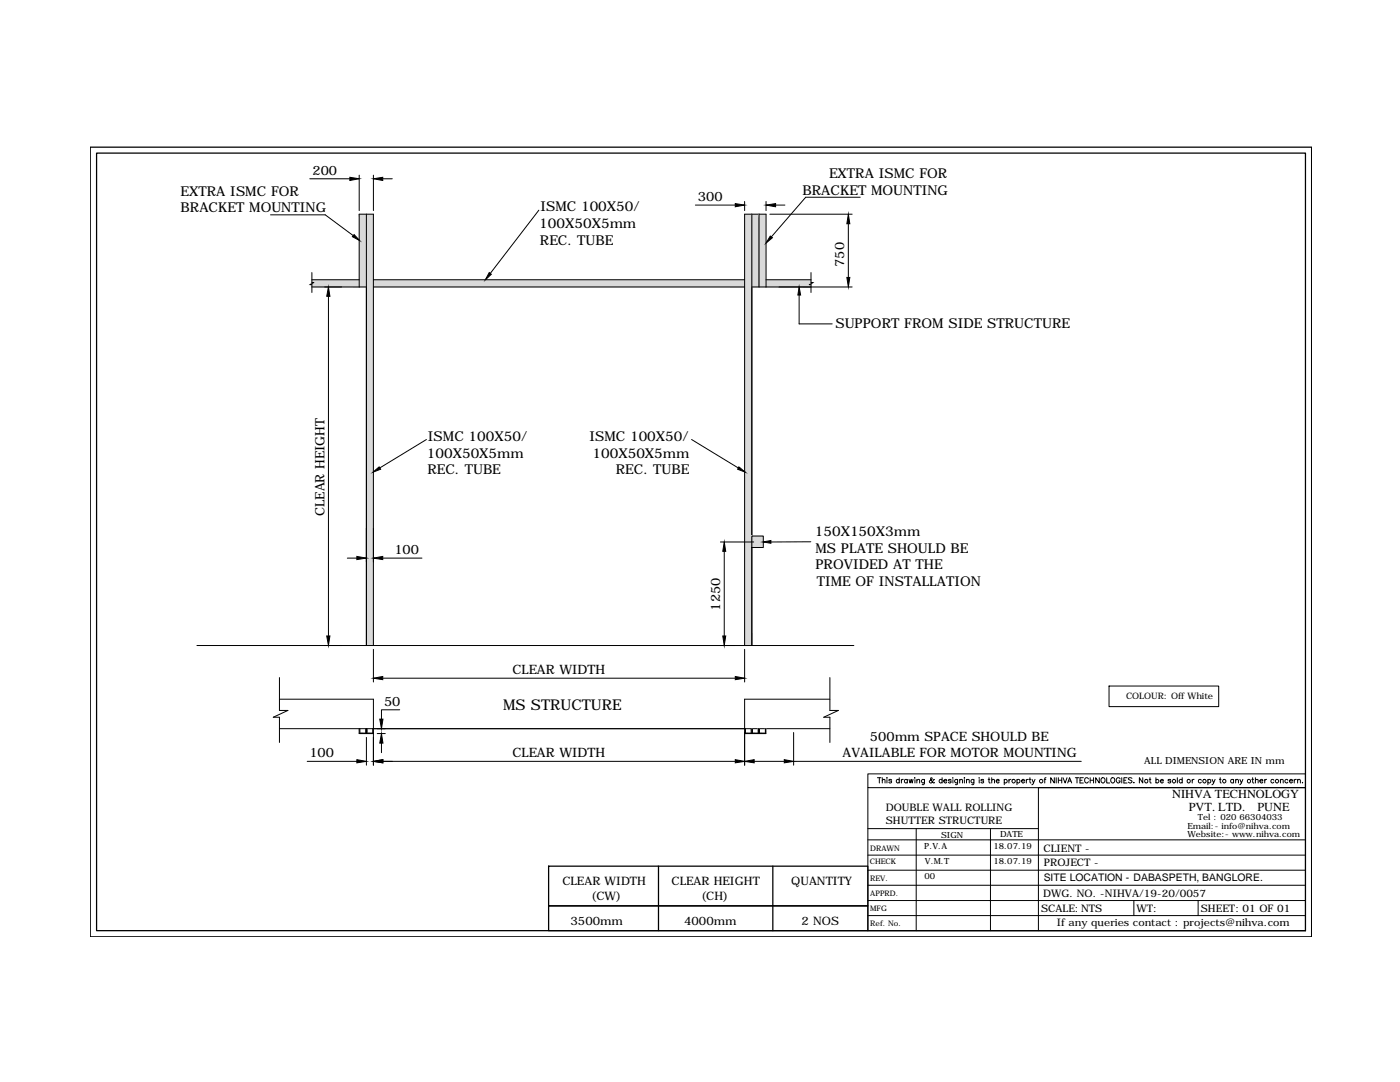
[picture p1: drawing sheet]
<svg xmlns="http://www.w3.org/2000/svg" width="279mm" height="216mm" viewBox="0 0 279 216" stroke-linecap="round" stroke-linejoin="round" font-family="sans-serif">
<!-- layer: 0 -->
<path d="M18 29.4h243.8v157.5h-243.8zM19.3 30.6h241.2v155.1h-241.2zM74.5 145.4h74.1M109.5 172.8h63.7v7.9h-63.7zM131.4 172.8v12.9M154.2 172.8v12.9M109.5 180.7h63.7v5h-63.7zM173.2 185.7h87.3" fill="none" stroke="#000" stroke-width=".25"/>
<g fill="#d9d9d9" stroke="#d9d9d9" stroke-width=".2">
<path d="M74.5 55.8v1.5h74.1zM74.5 55.8h74.1v1.5z"/>
<path d="M73.1 42.7v86.1h1.4zM73.1 42.7h1.4v86.1z"/>
<path d="M74.4 145.4v.9h.1zM74.4 145.4h.1v.9z"/>
<path d="M73.1 145.4v.9h.2zM73.1 145.4h.2v.9z"/>
<path d="M73 145.4v.9h.1zM73 145.4h.1v.9z"/>
<path d="M71.7 145.4v.9h.1zM71.7 145.4h.1v.9z"/>
<path d="M73.1 146.3l1.4 .1zM73.1 146.3l1.4 .1z"/>
<path d="M71.7 146.3l1.4 .1zM71.7 146.3l1.4 .1z"/>
<path d="M148.6 42.7v86.1h1.4zM148.6 42.7h1.4v86.1z"/>
<path d="M149.9 145.4v.9h.1zM149.9 145.4h.1v.9z"/>
<path d="M148.6 145.4v.9h.2zM148.6 145.4h.2v.9z"/>
<path d="M148.6 146.3l1.4 .1zM148.6 146.3l1.4 .1z"/>
<path d="M150 42.7v14.6h1.5zM150 42.7h1.5v14.6z"/>
<path d="M151.5 42.7v14.6h1.4zM151.5 42.7h1.4v14.6z"/>
<path d="M152.9 55.8v.6h9zM152.9 55.8h9v.6z"/>
<path d="M152.9 56.4v.4h8.6zM152.9 56.4h9.4l-.8 .4z"/>
<path d="M152.9 56.8v.5h9zM152.9 56.8h9v.5z"/>
<path d="M71.7 42.7v14.6h1.4zM71.7 42.7h1.4v14.6z"/>
<path d="M62.2 55.8v.6h9.5zM62.2 55.8h9.5v.6z"/>
<path d="M61.9 56.8h9.8l-9.1-.4zM62.6 56.4h9.1v.4z"/>
<path d="M62.2 56.8v.5h9.5zM62.2 56.8h9.5v.5z"/>
<path d="M150 107v2.2h2.3zM150 107h2.3v2.2z"/>
<path d="M152.8 145.4v.9zM152.8 145.4v.9z"/>
<path d="M151.4 145.4v.9h.2zM151.4 145.4h.2v.9z"/>
<path d="M151.3 145.4v.9h.1zM151.3 145.4h.1v.9z"/>
<path d="M150 145.4v.9h.2zM150 145.4h.2v.9z"/>
<path d="M151.4 146.3l1.4 .1zM151.4 146.3l1.4 .1z"/>
<path d="M150 146.3l1.4 .1zM150 146.3l1.4 .1z"/>
</g>
<g fill="none" stroke="#000" stroke-width=".2">
<path d="M61.8 35.7h8M71.7 35v7M74.5 35v7M76.4 35.7h1.9M171.7 39.4h-10.9l-6.9 7.9M54 42.9h10.9l5.6 4.1M62.2 57.3h10.9M62.2 55.8h9.5M62.2 54.4v2h.4l-.7 .4h.3v1.6M65.5 59.1v67.8M71.7 57.3v-14.6h2.8v86.1M73.1 42.7v86.1"/>
<path d="M74.5 57.3h74.1M74.5 55.8h74.1M107.5 41.9l-9.7 12.7M138.8 40.9h7.9M148.6 40.2v1.8M150 42.7v86.1M150 57.3h20.1M151.5 42.7v14.6M152.9 57.3v-14.6h-4.3v86.1M152.9 40.2v1.8M152.9 55.8h9M153.6 42.7h16.5"/>
<path d="M154.8 40.9h1.8M159.5 58.9v5.7h6.6M161.9 54.4v2h.4l-.8 .4h.4v1.6M169.3 44.6v10.8M85.1 87.7l-9.3 5.7M138 87.7l9.3 5.7M69.3 111.4h1.9M76.4 111.4h7.8M143.8 108.1h6.6M144.5 110v16.9M150 107h2.3v2.2h-2.3zM161.8 108.1h-7.9"/>
<path d="M39.3 128.8h131.1M55.8 139.5h18.7v13.2M55.8 135.2v6.6h1.7l-3 1.3h1.3v5.1M74.5 129.6v6.5M76.4 135.3h70.3M148.6 129.6v6.5M165.6 139.5h-17v13.2M165.6 135.2v6.6h1.7l-2.9 1.3h1.2v5.1M221.3 136.9h21.9v4.1h-21.9zM55.8 145.4h18.7M61.3 151.9h9.9M71.7 145.4v1h2.8"/>
<path d="M71.8 145.4v.9h1.2v-.9M73.1 145.4v1M73.1 147.1v5.6M73.3 145.4v.9h1.1v-.9M75.3 146.4h1.6M75.3 145.4h1.6M76.1 148.3v1.9M76.4 151.9h70.3M79.8 141.6h-3.7v1.9M148.6 145.4h17M148.8 145.4v.9h1.1v-.9M150 145.4v1"/>
<path d="M150.2 145.4v.9h1.1v-.9M150.5 151.9h6M151.4 145.4v1M151.6 145.4v.9h1.2v-.9M152.8 145.4v1h-4.2M158.4 151.9h57.4M158.4 146.2v6.5M173.2 157.2v28.5M175.1 155.2h.7M175.5 155.2v1M176.1 155.7l.2-.2 .3 .1v.6M176.1 155.2v1"/>
<path d="M177 155.2h.1M177 155.6v.6M177.9 155.7l-.2-.2-.3 .1v.2l.5 .1v.2l-.2 .1-.3-.1M179.5 155.7a.33 .33 0 0 0-.5-.1 .33 .33 0 0 0 0 .5 .33 .33 0 0 0 .5 0M179.5 155.2v1M179.9 155.5v.7M180.3 155.5l-.3 .1-.1 .2M181.1 155.7a.33 .33 0 0 0-.5-.1 .33 .33 0 0 0 0 .5 .33 .33 0 0 0 .5 0M181.1 155.5v.7M181.4 155.5l.2 .7 .2-.7 .2 .7 .2-.7M182.5 155.2h.1zM182.6 155.6v.6"/>
<path d="M183 155.7l.2-.2 .3 .1v.6M183 155.5v.7M184.5 155.5v.8l-.2 .3-.3-.1M184.5 155.7a.35 .35 0 0 0-.5-.1 .35 .35 0 0 0 0 .5 .35 .35 0 0 0 .5 0M186.5 155.6l-.1-.1a.61 .61 0 0 1-.9 .6v-.3l.5-.4-.1-.2-.2 .1 .2 .4 .4 .5 .2-.1M188 155.7a.33 .33 0 0 0-.5-.1 .33 .33 0 0 0 0 .5 .33 .33 0 0 0 .5 0M188 155.2v1M188.4 155.8h.5v-.2a.34 .34 0 0 0-.5 0 .34 .34 0 0 0 .1 .5 .34 .34 0 0 0 .4 0M189.8 155.7l-.2-.2-.3 .1v.2l.5 .1v.2l-.2 .1-.3-.1M190.1 155.2h.1M190.2 155.6v.6M191.1 155.5v.9l-.4 .1"/>
<path d="M191.1 155.7a.33 .33 0 0 0-.5-.1 .33 .33 0 0 0 0 .5 .33 .33 0 0 0 .5 0M191.5 155.7l.3-.2 .2 .1 .1 .6M191.5 155.5v.7M192.4 155.2h.1M192.5 155.6v.6M192.9 155.7l.2-.2 .3 .1v.6M192.9 155.5v.7M194.4 155.5l-.1 .9-.4 .1M194.4 155.7a.33 .33 0 0 0-.5-.1 .33 .33 0 0 0 0 .5 .33 .33 0 0 0 .5 0M195.4 155.2h.1M195.4 155.6v.6M196.3 155.7l-.2-.2-.3 .1v.2l.5 .1v.2l-.2 .1-.3-.1"/>
<path d="M197.2 155.5h.3M197.4 155.2v.8l.2 .2M197.9 155.7l.3-.2 .2 .1 .1 .6M197.9 155.2v1M198.8 155.8h.6v-.2a.34 .34 0 0 0-.5 0 .34 .34 0 0 0 0 .5 .34 .34 0 0 0 .5 0M200.4 155.7a.33 .33 0 0 1 .5-.1 .33 .33 0 0 1 0 .5 .33 .33 0 0 1-.5 0M200.4 155.5v1.1M201.4 155.5v.7M201.8 155.5l-.3 .1-.1 .2M203 155.7a.33 .33 0 0 1 .4-.1 .33 .33 0 0 1 0 .5 .33 .33 0 0 1-.4 0M203 155.5v1.1M203.8 155.8h.7a.32 .32 0 0 0-.5-.3 .32 .32 0 0 0-.1 .6l.2 .1 .4-.1"/>
<path d="M204.8 155.5v.7M205.2 155.5l-.3 .1-.1 .2M205.4 155.5h.3M205.5 155.2v.8l.3 .2M206 155.5l.3 .7 .3-.7M206.3 156.2l-.4 .4M208.4 155.5h.3M208.8 155.2l-.3 .1v.9M210.4 155.2v1l-.7-1v1M210.8 155.2v1M211.2 155.2v1M211.2 155.7h.7"/>
<path d="M211.9 155.2v1M212.1 155.2l.5 1 .4-1M213.1 156.2l.4-1 .4 1M213.2 155.9h.5M214.6 155.2h.7M214.9 155.2v1M215.5 155.7h.5M216.2 155.2h-.7v1h.7M217.2 155.4a.39 .39 0 0 0-.4-.2 .39 .39 0 0 0-.3 .4v.2a.39 .39 0 0 0 .3 .4 .39 .39 0 0 0 .4-.2M217.6 155.7h.6M217.6 155.2v1M218.2 155.2v1"/>
<path d="M219.4 155.2v1l-.7-1v1M219.8 155.3a.47 .47 0 0 1 .7 .3 .47 .47 0 0 1-.6 .6l-.2-.4zM220.9 155.2v1h.6M221.8 155.3l.2-.1a.49 .49 0 0 1 .5 .5 .49 .49 0 0 1-.6 .5l-.2-.4zM223.5 155.4a.39 .39 0 0 0-.4-.2 .39 .39 0 0 0-.3 .4 .45 .45 0 0 0 .1 .5 .45 .45 0 0 0 .6 0v-.3h-.2M223.9 155.2v1M224.3 155.7h.4M224.9 155.2h-.6v1h.6M225.9 155.3l-.2-.1-.5 .1v.2l.7 .4v.2l-.2 .1-.5-.1M226.3 156.1h.1M228.1 155.2v1l-.7-1v1M229.3 155.5h.4"/>
<path d="M229.5 155.2v.8l.3 .2M230.7 155.7a.33 .33 0 0 1 .5-.1 .33 .33 0 0 1 0 .5 .33 .33 0 0 1-.5 0M230.7 155.2v1M231.6 155.8h.6l-.1-.2a.34 .34 0 0 0-.4 0 .34 .34 0 0 0 0 .5 .34 .34 0 0 0 .5 0M233.7 155.7l-.2-.2-.4 .1v.2l.5 .1 .1 .2-.2 .1-.4-.1M235 155.2v1M235.9 155.7a.35 .35 0 0 0-.5-.1 .35 .35 0 0 0 0 .5 .35 .35 0 0 0 .5 0M235.9 155.2v1M237.9 155.5v.7M238.3 155.5l-.2 .1-.2 .2M239.7 155.7a.33 .33 0 0 0-.4-.1 .33 .33 0 0 0 0 .5 .33 .33 0 0 0 .4 0M241.1 155.7a.33 .33 0 0 1 .4-.1 .33 .33 0 0 1 0 .5 .33 .33 0 0 1-.4 0"/>
<path d="M241.1 155.5v1.1M241.9 155.5l.3 .7 .3-.7M242.2 156.2l-.3 .4M243.3 155.5h.4M243.5 155.2v.8l.2 .2M246.2 155.7a.33 .33 0 0 0-.5-.1 .33 .33 0 0 0 0 .5 .33 .33 0 0 0 .5 0M246.2 155.5v.7M246.6 155.7l.2-.2 .3 .1 .1 .6M246.6 155.5v.7M247.5 155.5l.2 .7 .3-.7M247.7 156.2l-.3 .4M249.8 155.5h.4"/>
<path d="M250 155.2v.8l.2 .2M250.5 155.7l.3-.2 .3 .1v.6M250.5 155.2v1M251.4 155.8h.6v-.2a.34 .34 0 0 0-.5 0 .34 .34 0 0 0 .1 .5 .34 .34 0 0 0 .4 0M252.4 155.5v.7M252.8 155.5l-.3 .1-.1 .2M254.2 155.7a.33 .33 0 0 0-.5-.1 .33 .33 0 0 0 0 .5 .33 .33 0 0 0 .5 0M255.5 155.7l.3-.2 .2 .1 .1 .6M255.5 155.5v.7M257 155.7a.33 .33 0 0 0-.5-.1 .33 .33 0 0 0 0 .5 .33 .33 0 0 0 .5 0M257.4 155.8h.6a.33 .33 0 0 0-.6-.2 .33 .33 0 0 0 .1 .6h.2l.3-.1M258.3 155.5v.7"/>
<path d="M258.7 155.5l-.2 .1-.2 .2M259 155.7l.2-.2 .2 .1 .1 .6M259 155.5v.7M259.9 156.1h.1M173.2 176.6h87.3M173.2 173.6h87.3M173.2 170.6h87.3M173.2 167.6h87.3M173.2 165.3h34M173.2 179.7h87.3M182.9 165.3v20.4M197.7 165.3v20.4"/>
<path d="M226.3 179.7v3M239.1 179.7v3M173.2 182.7h87.3M207.2 185.7v-28.5h53.3h-87.3v-2.8h87.3v31.3"/>
<circle cx="202.3" cy="155.9" r=".35"/>
<circle cx="207.8" cy="155.9" r=".36"/>
<circle cx="228.8" cy="155.9" r=".35"/>
<circle cx="234.3" cy="155.9" r=".35"/>
<circle cx="237.2" cy="155.9" r=".35"/>
<circle cx="240.4" cy="155.9" r=".35"/>
<circle cx="244.3" cy="155.9" r=".35"/>
<circle cx="249.3" cy="155.9" r=".35"/>
<circle cx="254.8" cy="155.9" r=".35"/>
</g>
<g fill="#000" stroke="#000" stroke-width=".2">
<path d="M69.8 35.4l1.9 .3-1.9 .3zM74.5 35.7l1.9-.3v.6zM65.5 57.3l.3 1.8h-.6zM70.7 46.8l1.1 1.2-1.5-.8zM97.6 54.4l.5 .3-1.2 1.1zM146.7 40.6l1.9 .3-1.9 .4zM153.7 47.1l.4 .3-1.2 1.1zM152.9 40.9l1.9-.3v.7zM159.5 57.3l.3 1.6h-.6zM169.3 42.7l.3 1.9h-.6zM169 55.4h.6l-.3 1.9zM74.4 94.2l1.3-1 .3 .4z"/>
<path d="M147.5 93.2l1.2 1-1.5-.6zM71.2 111l1.9 .4-1.9 .3zM74.5 111.4l1.9-.4v.7zM144.5 108.1l.3 1.9h-.6zM152.2 108.1l1.7-.2v.5zM65.2 126.9h.6l-.3 1.9zM74.5 135.3l1.9-.3v.6zM144.2 126.9h.6l-.3 1.9zM146.7 135l1.9 .3-1.9 .3zM71.2 151.6l1.9 .3-1.9 .3zM76.1 146.4l.3 1.9h-.6zM75.8 143.5h.6l-.3 1.9z"/>
<path d="M74.5 151.9l1.9-.3v.6zM146.7 151.6l1.9 .3-1.9 .3zM148.6 151.9l1.9-.3v.6zM156.5 151.6l1.9 .3-1.9 .3z"/>
</g>
<text font-size="3" x="100.4" y="141.8">MS STRUCTURE</text>
<g font-size="2.7">
<text x="165.5" y="35.5">EXTRA ISMC FOR</text>
<text x="36" y="39">EXTRA ISMC FOR</text>
<text x="160.2" y="38.8">BRACKET MOUNTING</text>
<text x="36" y="42.4">BRACKET MOUNTING</text>
<text x="107.6" y="45.5">100X50X5mm</text>
<text x="107.8" y="42.1">ISMC 100X50/</text>
<text x="107.8" y="48.9">REC. TUBE</text>
<text x="166.7" y="65.5">SUPPORT FROM SIDE STRUCTURE</text>
<text x="85.4" y="88">ISMC 100X50/</text>
<text x="117.6" y="88">ISMC 100X50/</text>
<text x="85.2" y="91.3">100X50X5mm</text>
<text x="85.3" y="94.6">REC. TUBE</text>
<text x="118.3" y="91.3">100X50X5mm</text>
<text x="122.9" y="94.6">REC. TUBE</text>
<text x="162.6" y="106.9">150X150X3mm</text>
<text x="162.7" y="110.3">MS PLATE SHOULD BE</text>
<text x="162.7" y="113.6">PROVIDED AT THE</text>
<text x="163" y="117">TIME OF INSTALLATION</text>
</g>
<g font-size="2.6">
<text x="62.4" y="34.9">200</text>
<text x="139.3" y="40.1">300</text>
<text x="168.5" y="53.2" transform="rotate(-90 168.5 53.2)">750</text>
<text x="64.7" y="102.9" transform="rotate(-90 64.7 102.9)">CLEAR HEIGHT</text>
<text x="78.7" y="110.6">100</text>
<text x="143.7" y="121.9" transform="rotate(-90 143.7 121.9)">1250</text>
<text x="102.3" y="134.5">CLEAR WIDTH</text>
<text x="76.6" y="140.8">50</text>
<text x="173.6" y="147.9">500mm SPACE SHOULD BE</text>
<text x="61.7" y="151.1">100</text>
<text x="102.3" y="151.1">CLEAR WIDTH</text>
<text x="168.2" y="151.1">AVAILABLE FOR MOTOR MOUNTING</text>
</g>
<g font-size="2.5">
<text x="233.9" y="159.2">NIHVA TECHNOLOGY</text>
<text x="237.3" y="161.8">PVT. LTD.</text>
<text x="251" y="161.8">PUNE</text>
</g>
<g font-size="2.3">
<text x="112.2" y="176.6">CLEAR WIDTH</text>
<text x="118" y="179.5">(CW)</text>
<text x="134" y="176.6">CLEAR HEIGHT</text>
<text x="139.9" y="179.5">(CH)</text>
<text x="157.9" y="176.6">QUANTITY</text>
<text x="113.9" y="184.5">3500mm</text>
<text x="136.5" y="184.5">4000mm</text>
<text x="160" y="184.5">2 NOS</text>
</g>
<g font-size="2.1">
<text x="176.8" y="161.9">DOUBLE WALL ROLLING</text>
<text x="176.8" y="164.4">SHUTTER STRUCTURE</text>
<text x="208.3" y="169.9">CLIENT -</text>
<text x="208.3" y="172.8">PROJECT -</text>
<text x="208.2" y="178.9">DWG. NO. -NIHVA/19-20/0057</text>
<text x="208.3" y="175.8">SITE LOCATION - DABASPETH, BANGLORE.</text>
<text x="207.8" y="181.9">SCALE:NTS</text>
<text x="210.9" y="184.7">If any queries contact : projects@nihva.com</text>
<text x="226.8" y="181.9">WT:</text>
<text x="239.7" y="181.9">SHEET: 01 OF 01</text>
</g>
<text font-size="1.9" x="228.4" y="152.5">ALL DIMENSION ARE IN mm</text>
<text font-size="1.8" x="224.7" y="139.5">COLOUR: Off White</text>
<g font-size="1.7">
<text x="187.8" y="167.2">SIGN</text>
<text x="199.6" y="167">DATE</text>
<text x="237" y="165.3">Email:- info@nihva.com</text>
<text x="237" y="167">Website:- www.nihva.com</text>
<text x="239.1" y="163.6">Tel : 020 66304033</text>
<text x="184.5" y="169.4">P.V.A</text>
<text x="184.6" y="172.4">V.M.T</text>
<text x="198.3" y="169.4">18.07.19</text>
<text x="198.3" y="172.5">18.07.19</text>
<text x="184.5" y="175.5">00</text>
</g>
<g font-size="1.5">
<text x="173.6" y="172.4">CHECK</text>
<text x="173.7" y="169.7">DRAWN</text>
<text x="173.7" y="175.8">REV.</text>
<text x="173.7" y="178.8">APPRD.</text>
<text x="173.7" y="181.8">MFG</text>
<text x="173.7" y="184.9">Ref. No.</text>
</g>
</svg>
